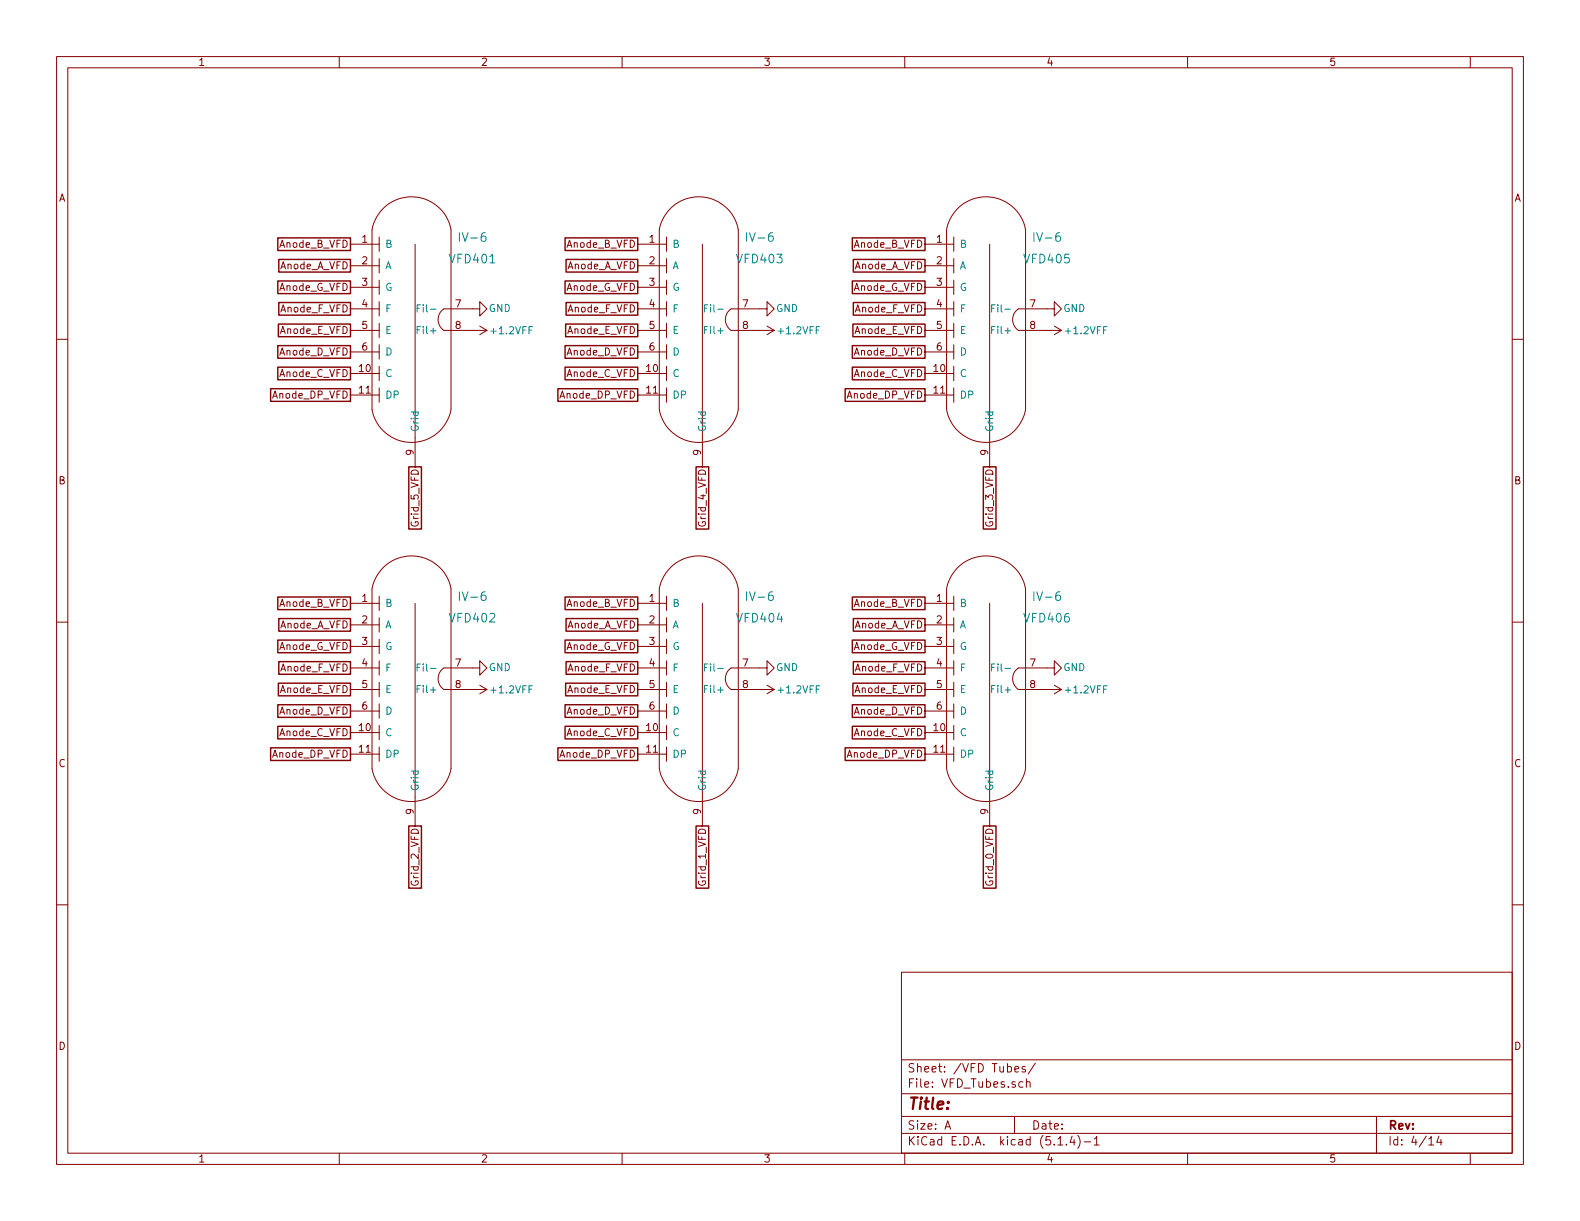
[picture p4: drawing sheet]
<svg xmlns="http://www.w3.org/2000/svg" width="279mm" height="216mm" viewBox="0 0 279 216" stroke-linecap="round" stroke-linejoin="round" font-family="sans-serif">
<g fill="none" stroke="#840000" stroke-width=".18">
<path d="M10 10h259.4v195.9h-259.4zM12 12h255.4v191.9h-255.4zM60 10v2M110 10v2M160 10v2M210 10v2M260 10v2M67.7 36.9a7.1 7.1 0 0 1 12.1 3.7v31.8a7.1 7.1 0 0 1-7 5.8 7.1 7.1 0 0 1-7-5.8v-31.8l.3-1.1 .5-1.1zM118.5 36.9a7.1 7.1 0 0 1 12.1 3.7v31.8a7.1 7.1 0 0 1-7 5.8 7.1 7.1 0 0 1-7-5.8v-31.8l.3-1.1 .5-1.1zM169.3 36.9a7.1 7.1 0 0 1 12.1 3.7v31.8a7.1 7.1 0 0 1-7 5.8 7.1 7.1 0 0 1-7-5.8v-31.8l.3-1.1 .5-1.1zM10 60h2M62 58.4h5.1"/>
<path d="M62 43.2h5.1M62 47h5.1M62 50.8h5.1M62 54.6h5.1M67.1 41.9v2.6M67.1 45.7v2.6M67.1 49.5v2.6M67.1 53.3v2.6M67.1 57.2v2.5M73.4 43.2v39.4M84.8 54.6v1.3l1.3-1.3-1.3-1.3v1.3h-6.3a2.29 2.29 0 0 0 0 3.8h7.6M84.8 57.7l1.3 .7"/>
<path d="M86.1 58.4l-1.3 .8M112.8 58.4h5.1M112.8 43.2h5.1M112.8 47h5.1M112.8 50.8h5.1M112.8 54.6h5.1M117.9 41.9v2.6M117.9 45.7v2.6M117.9 49.5v2.6M117.9 53.3v2.6M117.9 57.2v2.5M124.2 43.2v39.4"/>
<path d="M135.6 54.6v1.3l1.3-1.3-1.3-1.3v1.3h-6.3a2.29 2.29 0 0 0 0 3.8h7.6M135.6 57.7l1.3 .7M136.9 58.4l-1.3 .8M163.6 58.4h5.1M163.6 43.2h5.1M163.6 47h5.1M163.6 50.8h5.1M163.6 54.6h5.1M168.7 41.9v2.6M168.7 45.7v2.6M168.7 49.5v2.6M168.7 53.3v2.6"/>
<path d="M168.7 57.2v2.5M175 43.2v39.4M186.4 54.6v1.3l1.3-1.3-1.3-1.3v1.3h-6.3a2.29 2.29 0 0 0 0 3.8h7.6M186.4 57.7l1.3 .7M187.7 58.4l-1.3 .8M267.4 60h2M62 62.2h5.1M62 66h5.1M62 69.9h5.1M67.1 61v2.5M67.1 64.8v2.5M67.1 68.6v2.5"/>
<path d="M112.8 62.2h5.1M112.8 66h5.1M112.8 69.9h5.1M117.9 61v2.5M117.9 64.8v2.5M117.9 68.6v2.5M163.6 62.2h5.1M163.6 66h5.1M163.6 69.9h5.1M168.7 61v2.5M168.7 64.8v2.5M168.7 68.6v2.5"/>
<path d="M10 110h2M62 106.7h5.1M62 110.5h5.1M62 114.3h5.1M62 118.1h5.1M67.1 105.4v2.6M67.1 109.2v2.6M67.1 113v2.6M67.1 116.8v2.6M67.7 100.4a7.1 7.1 0 0 1 12.1 3.7v31.8a7.1 7.1 0 0 1-7 5.8 7.1 7.1 0 0 1-7-5.8v-31.8l.3-1.1 .5-1.1zM73.4 106.7v39.4M84.8 118.1v1.3l1.3-1.3-1.3-1.3v1.3h-6.3a2.29 2.29 0 0 0 0 3.8h7.6"/>
<path d="M112.8 106.7h5.1M112.8 110.5h5.1M112.8 114.3h5.1M112.8 118.1h5.1M117.9 105.4v2.6M117.9 109.2v2.6M117.9 113v2.6M117.9 116.8v2.6M118.5 100.4a7.1 7.1 0 0 1 12.1 3.7v31.8a7.1 7.1 0 0 1-7 5.8 7.1 7.1 0 0 1-7-5.8v-31.8l.3-1.1 .5-1.1zM124.2 106.7v39.4M135.6 118.1v1.3l1.3-1.3-1.3-1.3v1.3h-6.3a2.29 2.29 0 0 0 0 3.8h7.6M163.6 106.7h5.1"/>
<path d="M163.6 110.5h5.1M163.6 114.3h5.1M163.6 118.1h5.1M168.7 105.4v2.6M168.7 109.2v2.6M168.7 113v2.6M168.7 116.8v2.6M169.3 100.4a7.1 7.1 0 0 1 12.1 3.7v31.8a7.1 7.1 0 0 1-7 5.8 7.1 7.1 0 0 1-7-5.8v-31.8l.3-1.1 .5-1.1zM175 106.7v39.4M186.4 118.1v1.3l1.3-1.3-1.3-1.3v1.3h-6.3a2.29 2.29 0 0 0 0 3.8h7.6M267.4 110h2M62 121.9h5.1"/>
<path d="M62 125.7h5.1M62 129.5h5.1M62 133.4h5.1M67.1 120.7v2.5M67.1 124.5v2.5M67.1 128.3v2.5M67.1 132.1v2.5M84.8 121.2l1.3 .7M86.1 121.9l-1.3 .8M112.8 121.9h5.1M112.8 125.7h5.1M112.8 129.5h5.1"/>
<path d="M112.8 133.4h5.1M117.9 120.7v2.5M117.9 124.5v2.5M117.9 128.3v2.5M117.9 132.1v2.5M135.6 121.2l1.3 .7M136.9 121.9l-1.3 .8M163.6 121.9h5.1M163.6 125.7h5.1M163.6 129.5h5.1M163.6 133.4h5.1M168.7 120.7v2.5"/>
<path d="M168.7 124.5v2.5M168.7 128.3v2.5M168.7 132.1v2.5M186.4 121.2l1.3 .7M187.7 121.9l-1.3 .8M10 160h2M267.4 160h2M159.4 171.9h108v32h-108zM159.4 197.4h108M159.4 193.4h108M159.4 187.4h108M167.1 199.7l.5-1.5 .5 1.5"/>
<path d="M167.2 199.2h.8M179.4 197.4v3M179.5 189.1l.7-.2-.1-.3h-.4l-.2 .2v.7h.6M180.9 191.3h-.5l-.2 .2v.6l.2 .2 .5-.1M181.3 188.6a.37 .37 0 0 0-.6 .2l.1 .2 .5 .1 .1 .2-.2 .3-.5-.1M181.5 191.4l.1-.1a.37 .37 0 0 1 .6 .2v.8M181.5 190.8v1.5M183.1 188l-1.3 1.9M243.4 197.4v6.5M60 203.9v2M110 203.9v2M159.4 200.4h108"/>
<path d="M160 203.9v2M187.1 202.5h.8M188.6 202.3v.2M189.6 200.9l-.4 1.1h.9M189.9 201.5v1M190.6 200.8a1.71 1.71 0 0 1 0 2.2M191.7 201.9h1.2M193.5 201.4l.4-.4v1.5M193.5 202.5h.9M210 203.9v2M252.7 201.4l.4-.4v1.5M252.7 202.5h.8"/>
<path d="M254.5 200.9l-.4 1.1h.9M254.8 201.5v1M260 203.9v2"/>
</g>
<g fill="none" stroke="#008484" stroke-width=".18">
<path d="M73.8 54.5h.4M73.8 58.3h.4M74.3 53.9h-.5v1.3M74.3 57.7h-.5v1.3M124.6 54.5h.4M124.6 58.3h.4M125.1 53.9h-.5v1.3M125.1 57.7h-.5v1.3M175.4 54.5h.4M175.4 58.3h.4M175.9 53.9h-.5v1.3M175.9 57.7h-.5v1.3"/>
<path d="M73.8 118h.4M74.3 117.4h-.5v1.3M124.6 118h.4M125.1 117.4h-.5v1.3M175.4 118h.4M175.9 117.4h-.5v1.3M73.8 121.8h.4M74.3 121.2h-.5v1.3M124.6 121.8h.4M125.1 121.2h-.5v1.3M175.4 121.8h.4M175.9 121.2h-.5v1.3"/>
</g>
<g fill="none" stroke="#840000" stroke-width=".25">
<path d="M49.1 42.1h12.9v2.2h-12.9zM49.1 49.7h12.9v2.2h-12.9zM49.2 57.3h12.8v2.2h-12.8zM49.3 45.9h12.7v2.2h-12.7zM49.3 53.5h12.7v2.2h-12.7zM99.9 42.1h12.9v2.2h-12.9zM99.9 49.7h12.9v2.2h-12.9zM100 57.3h12.8v2.2h-12.8zM100.1 45.9h12.7v2.2h-12.7zM100.1 53.5h12.7v2.2h-12.7zM150.7 42.1h12.9v2.2h-12.9zM150.7 49.7h12.9v2.2h-12.9z"/>
<path d="M150.8 57.3h12.8v2.2h-12.8zM150.9 45.9h12.7v2.2h-12.7zM150.9 53.5h12.7v2.2h-12.7zM47.9 68.7h14.1v2.3h-14.1zM49.1 61.1h12.9v2.2h-12.9zM49.1 64.9h12.9v2.3h-12.9zM98.7 68.7h14.1v2.3h-14.1zM99.9 64.9h12.9v2.3h-12.9zM99.9 61.1h12.9v2.2h-12.9zM149.5 68.7h14.1v2.3h-14.1zM150.7 61.1h12.9v2.2h-12.9zM150.7 64.9h12.9v2.3h-12.9z"/>
<path d="M72.3 82.6h2.2v10.9h-2.2zM123.1 82.6h2.2v10.9h-2.2zM173.9 82.6h2.2v10.9h-2.2zM49.1 105.6h12.9v2.2h-12.9zM49.1 113.2h12.9v2.2h-12.9zM49.3 109.4h12.7v2.2h-12.7zM49.3 117h12.7v2.2h-12.7zM99.9 113.2h12.9v2.2h-12.9zM99.9 105.6h12.9v2.2h-12.9zM100.1 117h12.7v2.2h-12.7zM100.1 109.4h12.7v2.2h-12.7zM150.7 105.6h12.9v2.2h-12.9z"/>
<path d="M150.7 113.2h12.9v2.2h-12.9zM150.9 109.4h12.7v2.2h-12.7zM150.9 117h12.7v2.2h-12.7zM47.9 132.2h14.1v2.3h-14.1zM49.1 124.6h12.9v2.2h-12.9zM49.1 128.4h12.9v2.3h-12.9zM49.2 120.8h12.8v2.2h-12.8zM98.7 132.2h14.1v2.3h-14.1zM99.9 128.4h12.9v2.3h-12.9zM99.9 124.6h12.9v2.2h-12.9zM100 120.8h12.8v2.2h-12.8zM149.5 132.2h14.1v2.3h-14.1z"/>
<path d="M150.7 124.6h12.9v2.2h-12.9zM150.7 128.4h12.9v2.3h-12.9zM150.8 120.8h12.8v2.2h-12.8zM72.3 146.1h2.2v10.9h-2.2zM123.1 146.1h2.2v10.9h-2.2zM173.9 146.1h2.2v10.9h-2.2z"/>
</g>
<text font-size="2.8" fill="#840000" x="160.4" y="196.2">Title:</text>
<g font-size="2.1" fill="#008484">
<text x="79.7" y="46.6">VFD401</text>
<text x="81.6" y="42.7">IV-6</text>
<text x="130.5" y="46.6">VFD403</text>
<text x="132.4" y="42.7">IV-6</text>
<text x="181.3" y="46.6">VFD405</text>
<text x="183.2" y="42.7">IV-6</text>
<text x="81.6" y="106.2">IV-6</text>
<text x="132.4" y="106.2">IV-6</text>
<text x="183.2" y="106.2">IV-6</text>
<text x="79.7" y="110.1">VFD402</text>
<text x="130.5" y="110.1">VFD404</text>
<text x="181.3" y="110.1">VFD406</text>
</g>
<g font-size="2.1" fill="#840000">
<text x="160.4" y="189.6">Sheet: /VFD Tubes/</text>
<text x="160.4" y="192.3">File: VFD_Tubes.sch</text>
<text x="160.4" y="202.5">KiCad E.D.A. kicad (5.1.4)-1</text>
<text x="160.4" y="199.7">Size: A</text>
<text x="182.4" y="199.7">Date:</text>
<text x="245.4" y="199.7">Rev:</text>
<text x="245.4" y="202.5">Id: 4/14</text>
</g>
<g font-size="1.8" fill="#840000">
<text x="35" y="11.6">1</text>
<text x="85" y="11.6">2</text>
<text x="135" y="11.6">3</text>
<text x="185" y="11.6">4</text>
<text x="235" y="11.6">5</text>
<text x="10.4" y="35.6">A</text>
<text x="267.8" y="35.6">A</text>
<text x="49.4" y="43.8">Anode_B_VFD</text>
<text x="49.4" y="47.6">Anode_A_VFD</text>
<text x="64" y="42.9">1</text>
<text x="64" y="46.7">2</text>
<text x="100.2" y="43.8">Anode_B_VFD</text>
<text x="100.2" y="47.6">Anode_A_VFD</text>
<text x="114.8" y="42.9">1</text>
<text x="114.8" y="46.7">2</text>
<text x="151" y="43.8">Anode_B_VFD</text>
<text x="151" y="47.6">Anode_A_VFD</text>
<text x="165.6" y="42.9">1</text>
<text x="165.6" y="46.7">2</text>
<text x="49.3" y="51.4">Anode_G_VFD</text>
<text x="64" y="50.5">3</text>
<text x="100.1" y="51.4">Anode_G_VFD</text>
<text x="114.8" y="50.5">3</text>
<text x="150.9" y="51.4">Anode_G_VFD</text>
<text x="165.6" y="50.5">3</text>
<text x="49.5" y="59.1">Anode_E_VFD</text>
<text x="49.6" y="55.2">Anode_F_VFD</text>
<text x="64" y="54.4">4</text>
<text x="64" y="58.2">5</text>
<text x="80.5" y="54.4">7</text>
<text x="80.5" y="58.2">8</text>
<text x="100.3" y="59.1">Anode_E_VFD</text>
<text x="100.4" y="55.2">Anode_F_VFD</text>
<text x="114.8" y="54.4">4</text>
<text x="114.8" y="58.2">5</text>
<text x="131.3" y="54.4">7</text>
<text x="131.3" y="58.2">8</text>
<text x="151.1" y="59.1">Anode_E_VFD</text>
<text x="151.2" y="55.2">Anode_F_VFD</text>
<text x="165.6" y="54.4">4</text>
<text x="165.6" y="58.2">5</text>
<text x="182.1" y="54.4">7</text>
<text x="182.1" y="58.2">8</text>
<text x="49.4" y="62.9">Anode_D_VFD</text>
<text x="63.6" y="65.8">10</text>
<text x="64" y="62">6</text>
<text x="100.2" y="62.9">Anode_D_VFD</text>
<text x="114.4" y="65.8">10</text>
<text x="114.8" y="62">6</text>
<text x="151" y="62.9">Anode_D_VFD</text>
<text x="165.2" y="65.8">10</text>
<text x="165.6" y="62">6</text>
<text x="48.3" y="70.5">Anode_DP_VFD</text>
<text x="49.4" y="66.7">Anode_C_VFD</text>
<text x="63.6" y="69.6">11</text>
<text x="99.1" y="70.5">Anode_DP_VFD</text>
<text x="100.2" y="66.7">Anode_C_VFD</text>
<text x="114.4" y="69.6">11</text>
<text x="149.9" y="70.5">Anode_DP_VFD</text>
<text x="151" y="66.7">Anode_C_VFD</text>
<text x="165.2" y="69.6">11</text>
<text x="73.2" y="80.5" transform="rotate(-90 73.2 80.5)">9</text>
<text x="124" y="80.5" transform="rotate(-90 124 80.5)">9</text>
<text x="174.8" y="80.5" transform="rotate(-90 174.8 80.5)">9</text>
<text x="10.4" y="85.6">B</text>
<text x="267.8" y="85.6">B</text>
<text x="74" y="92.9" transform="rotate(-90 74 92.9)">Grid_5_VFD</text>
<text x="124.8" y="92.9" transform="rotate(-90 124.8 92.9)">Grid_4_VFD</text>
<text x="175.6" y="92.9" transform="rotate(-90 175.6 92.9)">Grid_3_VFD</text>
<text x="49.4" y="107.3">Anode_B_VFD</text>
<text x="64" y="106.4">1</text>
<text x="100.2" y="107.3">Anode_B_VFD</text>
<text x="114.8" y="106.4">1</text>
<text x="151" y="107.3">Anode_B_VFD</text>
<text x="165.6" y="106.4">1</text>
<text x="49.4" y="111.1">Anode_A_VFD</text>
<text x="64" y="110.2">2</text>
<text x="100.2" y="111.1">Anode_A_VFD</text>
<text x="114.8" y="110.2">2</text>
<text x="151" y="111.1">Anode_A_VFD</text>
<text x="165.6" y="110.2">2</text>
<text x="49.3" y="114.9">Anode_G_VFD</text>
<text x="49.6" y="118.7">Anode_F_VFD</text>
<text x="64" y="114">3</text>
<text x="64" y="117.9">4</text>
<text x="80.5" y="117.9">7</text>
<text x="100.1" y="114.9">Anode_G_VFD</text>
<text x="100.4" y="118.7">Anode_F_VFD</text>
<text x="114.8" y="114">3</text>
<text x="114.8" y="117.9">4</text>
<text x="131.3" y="117.9">7</text>
<text x="150.9" y="114.9">Anode_G_VFD</text>
<text x="151.2" y="118.7">Anode_F_VFD</text>
<text x="165.6" y="114">3</text>
<text x="165.6" y="117.9">4</text>
<text x="182.1" y="117.9">7</text>
<text x="49.5" y="122.6">Anode_E_VFD</text>
<text x="64" y="121.7">5</text>
<text x="64" y="125.5">6</text>
<text x="80.5" y="121.7">8</text>
<text x="100.3" y="122.6">Anode_E_VFD</text>
<text x="114.8" y="121.7">5</text>
<text x="114.8" y="125.5">6</text>
<text x="131.3" y="121.7">8</text>
<text x="151.1" y="122.6">Anode_E_VFD</text>
<text x="165.6" y="121.7">5</text>
<text x="165.6" y="125.5">6</text>
<text x="182.1" y="121.7">8</text>
<text x="49.4" y="126.4">Anode_D_VFD</text>
<text x="49.4" y="130.2">Anode_C_VFD</text>
<text x="63.6" y="129.3">10</text>
<text x="100.2" y="130.2">Anode_C_VFD</text>
<text x="100.2" y="126.4">Anode_D_VFD</text>
<text x="114.4" y="129.3">10</text>
<text x="151" y="126.4">Anode_D_VFD</text>
<text x="151" y="130.2">Anode_C_VFD</text>
<text x="165.2" y="129.3">10</text>
<text x="10.4" y="135.6">C</text>
<text x="48.3" y="134">Anode_DP_VFD</text>
<text x="63.6" y="133.1">11</text>
<text x="99.1" y="134">Anode_DP_VFD</text>
<text x="114.4" y="133.1">11</text>
<text x="149.9" y="134">Anode_DP_VFD</text>
<text x="165.2" y="133.1">11</text>
<text x="267.8" y="135.6">C</text>
<text x="73.2" y="144" transform="rotate(-90 73.2 144)">9</text>
<text x="124" y="144" transform="rotate(-90 124 144)">9</text>
<text x="174.8" y="144" transform="rotate(-90 174.8 144)">9</text>
<text x="74" y="156.4" transform="rotate(-90 74 156.4)">Grid_2_VFD</text>
<text x="124.8" y="156.4" transform="rotate(-90 124.8 156.4)">Grid_1_VFD</text>
<text x="175.6" y="156.4" transform="rotate(-90 175.6 156.4)">Grid_0_VFD</text>
<text x="10.4" y="185.6">D</text>
<text x="267.8" y="185.6">D</text>
<text x="35" y="205.5">1</text>
<text x="85" y="205.5">2</text>
<text x="135" y="205.5">3</text>
<text x="185" y="205.5">4</text>
<text x="235" y="205.5">5</text>
</g>
<g font-size="1.8" fill="#008484">
<text x="68.1" y="43.8">B</text>
<text x="68.1" y="47.6">A</text>
<text x="118.9" y="43.8">B</text>
<text x="118.9" y="47.6">A</text>
<text x="169.7" y="43.8">B</text>
<text x="169.7" y="47.6">A</text>
<text x="68.1" y="51.4">G</text>
<text x="118.9" y="51.4">G</text>
<text x="169.7" y="51.4">G</text>
<text x="68.1" y="55.2">F</text>
<text x="68.1" y="59.1">E</text>
<text x="74.4" y="59.1">Fil+</text>
<text x="74.8" y="55.2">Fil-</text>
<text x="86.4" y="55.2">GND</text>
<text x="87" y="59.1">+1.2VFF</text>
<text x="118.9" y="55.2">F</text>
<text x="118.9" y="59.1">E</text>
<text x="125.2" y="59.1">Fil+</text>
<text x="125.6" y="55.2">Fil-</text>
<text x="137.2" y="55.2">GND</text>
<text x="137.8" y="59.1">+1.2VFF</text>
<text x="169.7" y="55.2">F</text>
<text x="169.7" y="59.1">E</text>
<text x="176" y="59.1">Fil+</text>
<text x="176.4" y="55.2">Fil-</text>
<text x="188" y="55.2">GND</text>
<text x="188.6" y="59.1">+1.2VFF</text>
<text x="68.1" y="62.9">D</text>
<text x="118.9" y="62.9">D</text>
<text x="169.7" y="62.9">D</text>
<text x="68.1" y="66.7">C</text>
<text x="68.1" y="70.5">DP</text>
<text x="118.9" y="66.7">C</text>
<text x="118.9" y="70.5">DP</text>
<text x="169.7" y="66.7">C</text>
<text x="169.7" y="70.5">DP</text>
<text x="74" y="76.5" transform="rotate(-90 74 76.5)">Grid</text>
<text x="124.8" y="76.5" transform="rotate(-90 124.8 76.5)">Grid</text>
<text x="175.6" y="76.5" transform="rotate(-90 175.6 76.5)">Grid</text>
<text x="68.1" y="107.3">B</text>
<text x="118.9" y="107.3">B</text>
<text x="169.7" y="107.3">B</text>
<text x="68.1" y="111.1">A</text>
<text x="118.9" y="111.1">A</text>
<text x="169.7" y="111.1">A</text>
<text x="68.1" y="114.9">G</text>
<text x="68.1" y="118.7">F</text>
<text x="74.8" y="118.7">Fil-</text>
<text x="86.4" y="118.7">GND</text>
<text x="118.9" y="114.9">G</text>
<text x="118.9" y="118.7">F</text>
<text x="125.6" y="118.7">Fil-</text>
<text x="137.2" y="118.7">GND</text>
<text x="169.7" y="114.9">G</text>
<text x="169.7" y="118.7">F</text>
<text x="176.4" y="118.7">Fil-</text>
<text x="188" y="118.7">GND</text>
<text x="68.1" y="122.6">E</text>
<text x="74.4" y="122.6">Fil+</text>
<text x="87" y="122.6">+1.2VFF</text>
<text x="118.9" y="122.6">E</text>
<text x="125.2" y="122.6">Fil+</text>
<text x="137.8" y="122.6">+1.2VFF</text>
<text x="169.7" y="122.6">E</text>
<text x="176" y="122.6">Fil+</text>
<text x="188.6" y="122.6">+1.2VFF</text>
<text x="68.1" y="126.4">D</text>
<text x="68.1" y="130.2">C</text>
<text x="118.9" y="126.4">D</text>
<text x="118.9" y="130.2">C</text>
<text x="169.7" y="126.4">D</text>
<text x="169.7" y="130.2">C</text>
<text x="68.1" y="134">DP</text>
<text x="118.9" y="134">DP</text>
<text x="169.7" y="134">DP</text>
<text x="74" y="140" transform="rotate(-90 74 140)">Grid</text>
<text x="124.8" y="140" transform="rotate(-90 124.8 140)">Grid</text>
<text x="175.6" y="140" transform="rotate(-90 175.6 140)">Grid</text>
</g>
</svg>
